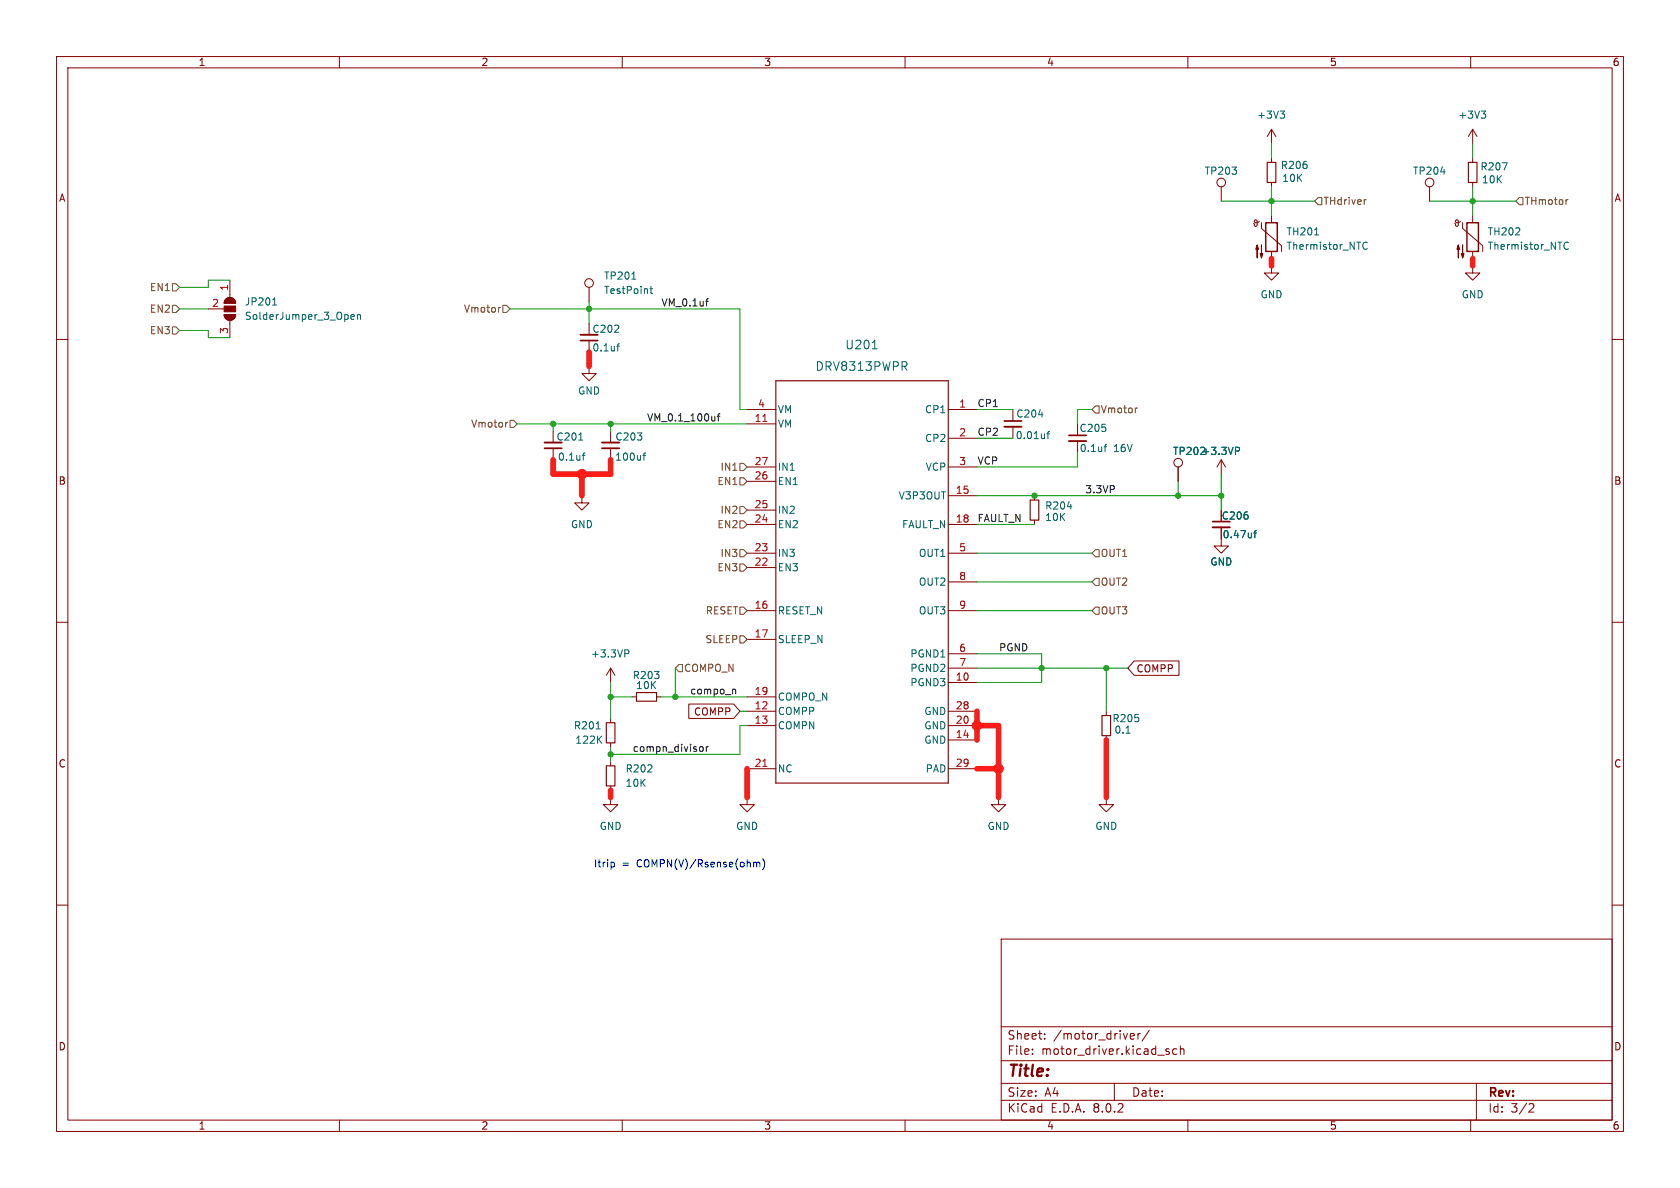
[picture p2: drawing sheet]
<svg xmlns="http://www.w3.org/2000/svg" width="297mm" height="210mm" viewBox="0 0 297 210" stroke-linecap="round" stroke-linejoin="round" font-family="sans-serif">
<g fill="none" stroke="#840000" stroke-width=".18">
<path d="M10 10h277v190h-277zM12 12h273v186h-273zM60 10v2M110 10v2M160 10v2M210 10v2M260 10v2M215.9 33v2.6M222.6 39.1l-.3 .3h-.3l-.2-.2v-.2l.2-.1 .2 .2 .1 .7-.2 .2-.3-.1-.2-.4M223 39.4v1l3.6 3v1.1M224.8 22.9v2.5M224.8 27.9v.8"/>
<path d="M224.8 32.3v.7M224.8 38.1v1.3M224.8 22.9l-.8 1.2M224.8 22.9l.8 1.2M252.7 33v2.6M258.2 39.1l-.3 .3h-.4l-.2-.2v-.2l.2-.1 .3 .1v.8l-.1 .2-.3-.1-.2-.4M258.6 39.4v1l3.5 3v1.1M260.3 22.9l-.7 1.2M260.3 22.9v2.5M260.3 27.9v.8M260.3 32.3v.7M260.3 38.1v1.3"/>
<path d="M260.3 22.9l.8 1.2M10 60h2M36.8 54.6h2.8M39.6 55.6h2.1a1.02 1.02 0 0 1-1.1 1 1.02 1.02 0 0 1-1-1zM39.9 52.9a1.02 1.02 0 0 1 1.1-.2 1.02 1.02 0 0 1 .7 .9h-2.1zM40.6 49.5v3.1M40.6 56.6v3.1M104.1 50.8v2.5M224.8 47v1.3h1.3l-1.3 1.2-1.3-1.2h1.3M224.8 44.5v1.2M260.3 47v1.3h1.3l-1.3 1.2-1.2-1.2h1.2M260.3 44.5v1.2"/>
<path d="M285 60h2M97.8 79.2v2.1M104.1 64.8v1.2h1.3l-1.3 1.3-1.2-1.3h1.2M104.1 60.2v2M107.9 76.2v2M107.9 79.2v2.1M132.1 72.4h5.1M132.1 74.9h5.1M167.6 72.4h5.1M167.6 77.5h5.1M179.1 75.4v2.1M190.5 78v2"/>
<path d="M102.9 87.6v1.3h1.2l-1.2 1.3-1.3-1.3h1.3M132.1 92.7h5.1M132.1 97.8h5.1M132.1 90.2h5.1M132.1 85.1h5.1M132.1 82.6h5.1M167.6 87.6h5.1M167.6 92.7h5.1M167.6 97.8h5.1M167.6 82.6h5.1M182.9 87.6v.8M182.9 91.9v.8"/>
<path d="M208.3 82.6v2.5M215.9 93.2v3.3h1.3l-1.3 1.3-1.3-1.3h1.3M215.9 81.3v2.5M215.9 81.3l-.8 1.3M215.9 81.3l.8 1.3M10 110h2M107.9 118.1v2.6M107.9 118.1l-.7 1.3M107.9 118.1l.8 1.3M132.1 108h5.1M132.1 113h5.1M132.1 100.3h5.1"/>
<path d="M167.6 108h5.1M167.6 115.6h5.1M167.6 118.1h5.1M167.6 102.9h5.1M200.5 116.8h7.9v2.6h-7.9l-1.1-1.3zM285 110h2M107.9 127v.8M107.9 131.3v.8M107.9 134.6v.8M107.9 138.9v.8M111.8 123.2h.7M116.1 123.2h.7"/>
<path d="M121.8 124.5h7.9l1.1 1.2-1.1 1.3h-7.9zM132.1 123.2h5.1M132.1 125.7h5.1M132.1 128.3h5.1M132.1 135.9h5.1M167.6 120.7h5.1M167.6 125.7h5.1M167.6 128.3h5.1M167.6 130.8h5.1M167.6 135.9h5.1M195.6 125.7v.8M195.6 130v.8"/>
<path d="M10 160h2M107.9 141v1.2h1.3l-1.3 1.3-1.2-1.3h1.2M132.1 141v1.2h1.2l-1.2 1.3-1.3-1.3h1.3M176.5 141v1.2h1.3l-1.3 1.3-1.2-1.3h1.2M195.6 141v1.2h1.2l-1.2 1.3-1.3-1.3h1.3M285 160h2M177 166h108v32h-108zM60 198v2M110 198v2M160 198v2M177 194.5h108M177 191.5h108"/>
<path d="M177 187.5h108M177 181.5h108M182.5 186.3v.1M182.5 185.5v.1M184.7 183.6v.1M184.7 182.8v.1M197 191.5v3M199.8 183.5l.2 .2 .5-.1M199.8 182.9l.2-.2h.3l.2 .2v.2l-.7 .1M201.2 182.7v1M201.6 182.7l-.3 .1-.1 .2M203.2 182.1l-1.3 2"/>
<path d="M206.2 185.8l.3 .1 .2 .2v.2l-.5 .1M206.2 185.5h.5M208 185.5l-.4-.1-.3 .3v.4l.2 .2h.5M208.7 185.5l.2-.1 .3 .1 .1 .9M208.7 184.9v1.5M210 198v2M260 198v2M261 191.5v6.5M270.5 195.1l.5 .1 .2 .3-1 1.1h1"/>
<circle cx="215.9" cy="32.3" r=".76"/>
<circle cx="252.7" cy="32.3" r=".76"/>
<circle cx="104.1" cy="50" r=".76"/>
<circle cx="208.3" cy="81.8" r=".76"/>
</g>
<path d="M224 28.7h1.6v3.6h-1.6zM259.6 28.7h1.5v3.6h-1.5zM137.2 67.3h30.4v71.1h-30.4zM182.1 88.4h1.5v3.5h-1.5zM107.2 127.8h1.5v3.5h-1.5zM107.2 135.4h1.5v3.5h-1.5zM112.5 122.4h3.6v1.6h-3.6zM194.8 126.5h1.5v3.5h-1.5z" fill="none" stroke="#840000" stroke-width=".2"/>
<g fill="#840000" stroke="#840000" stroke-width=".18">
<path d="M39.9 52.9a1.02 1.02 0 0 1 1.1-.2 1.02 1.02 0 0 1 .7 .9h-2.1z"/>
<path d="M39.6 54.1h2.1v1h-2.1z"/>
<path d="M39.6 55.6h2.1a1.02 1.02 0 0 1-1.1 1 1.02 1.02 0 0 1-1-1z"/>
<path d="M222.2 43.3l.3 .8h-.5l.2-.8v2.3z"/>
<path d="M223 43.3v2.3l-.2-.8h.5l-.3 .8z"/>
<path d="M257.8 43.3l.3 .8h-.5l.2-.8v2.3z"/>
<path d="M258.6 43.3v2.3l-.3-.8h.5l-.2 .8z"/>
</g>
<g fill="none" stroke="#006464" stroke-width=".18">
<path d="M226.3 19.6h.8l-.4 .5M261.9 19.6h.7l-.4 .5M226.8 20.1l.3 .3v.3l-.3 .2M254.7 30.4h.8M262.4 20.1l.2 .3v.3l-.2 .2M265.6 28.8h.8l-.5 1.2M48.2 53.9h.7M48.4 52.8l.2-.2v1.3M62 56l.6-.1v-.2l-.4-.1-.2 .2 .1 .6h.5M63.2 55.7l.2-.1 .3 .1v.8M63.2 55.6v.9M111.7 49.3h.7"/>
<path d="M114.9 51h.5M115.1 50.6v1.1l.3 .2M232.4 41.5h.7M240.9 43.5l.3 .5 .3 .1 .2-.1M241.7 42.9l-.2-.1-.3 .1-.3 .5M276.5 43.5l.2 .5 .3 .1 .3-.1M277.3 42.9l-.3-.1-.3 .1-.2 .5M102.3 77.8h.7M109 61.2h.5M109.5 60.8l-.3 .2v1M154.2 61.7h.9M159.8 64.7l.5 .8"/>
<path d="M160.3 64.1v.5M183.6 73.3h.8M185.1 76.7h.5M185.6 76.3l-.3 .2v1M195.2 79h.5M195.7 78.6l-.3 .1v1.1M218.4 79.1h.5l.2 .2-.1 .4h-.6M102.9 80.5h.5M103.4 80.1l-.3 .2v1.1M113.7 80.5h.4M114.1 80.1l-.3 .2v1.1M188.7 89.6h.8"/>
<path d="M221.7 94.2h.4M222.1 93.8l-.3 .2v1.1M110.5 114.9h.4l.3 .2-.1 .4h-.6M105.4 128.8h.7M105.8 130.7l.6 .7M106.4 130.1l-.8 .7M199.1 129.6h.7"/>
</g>
<path d="M223.8 39.4h2v5.1h-2zM259.3 39.4h2.1v5.1h-2.1z" fill="none" stroke="#840000" stroke-width=".25"/>
<path d="M102.6 59.2h3.1M96.3 78.2h3M106.4 78.2h3.1M177.5 75.4h3.1M189 78h3M214.4 93.2h3" fill="none" stroke="#840000" stroke-width=".33"/>
<path d="M96.3 79.2h3M102.6 60.2h3.1M106.4 79.2h3.1M177.5 74.4h3.1M189 77h3M214.4 92.2h3" fill="none" stroke="#840000" stroke-width=".3"/>
<path d="M134.9 74.5h.7M134.9 135.5h.7" fill="none" stroke="#a90000" stroke-width=".18"/>
<g fill="none" stroke="#725600" stroke-width=".18">
<path d="M233 34.9h.7v1.3h-.7l-.6-.6zM241.5 35.3l-.3 .1M268.6 34.9h.6v1.3h-.6l-.6-.6zM277.2 35.3l-.3 .1M30.5 54h.6l.6 .6-.6 .6h-.6zM30.5 57.8h.6l.6 .6-.6 .7h-.6zM30.5 50.2h.6l.6 .6-.6 .6h-.6zM88.5 54.3l-.3 .2M88.9 54h.6l.7 .6-.7 .6h-.6zM89.8 74.7l-.3 .1M90.2 74.3h.6l.6 .6-.6 .7h-.6zM193.7 71.8h.6v1.2h-.6l-.7-.6z"/>
<path d="M201.1 72.1l-.3 .1M130.8 84.5h.6l.7 .6-.7 .6h-.6zM130.8 89.5h.6l.7 .7-.7 .6h-.6zM130.8 92.1h.6l.7 .6-.7 .6h-.6zM130.8 81.9h.6l.7 .7-.7 .6h-.6zM130.8 99.7h.6l.7 .6-.7 .7h-.6zM130.8 97.2h.6l.7 .6-.7 .6h-.6zM193.7 97.2h.6v1.2h-.6l-.7-.6zM120 117.5h.6v1.2h-.6l-.6-.6zM130.8 107.3h.6l.7 .7-.7 .6h-.6zM130.8 112.4h.6l.7 .6-.7 .7h-.6zM193.7 102.2h.6v1.3h-.6l-.7-.6z"/>
<path d="M193.7 107.3h.6v1.3h-.6l-.7-.6z"/>
</g>
<path d="M124.7 53.3h.5M125.2 52.8l-.2 .1M126.8 73.6h.5M127.3 73.1l-.3 .2v1.1M123.8 132.1l.3-.1 .2 .2-.1 .6h-.4M124.9 132v.8M125.2 132l-.3 .2M129.6 121.9h.4l.1 .8" fill="none" stroke="#0f0f0f" stroke-width=".18"/>
<path d="M108.4 152.4l.2 .3v.3l-.2 .3M133.2 152.4v.9M133.2 152.5l.4-.1 .2 .2M133.8 152.6l.2-.2 .3 .1v.8M133.8 152.6v.7M134.8 151.8a1.46 1.46 0 0 1 0 1.9" fill="none" stroke="#0000c2" stroke-width=".18"/>
<path d="M224.8 45.7v1.3M260.3 45.7v1.3M104.1 62.2v2.6M97.8 81.3v2.5h10.1v-2.5M102.9 83.8v3.8M107.9 139.7v1.3M132.1 135.9v5.1M172.7 128.3h3.8v12.7M172.7 135.9h3.8M172.7 125.7v5.1M195.6 130.8v10.2" fill="none" stroke="#ff1c16" stroke-width=".99"/>
<g fill="none" stroke="#009600" stroke-width=".18">
<path d="M215.9 35.6h16.5M224.8 25.4v2.5M224.8 33v5.1M252.7 35.6h15.3M260.3 25.4v2.5M260.3 33v5.1M31.7 54.6h5.1M31.7 58.4h5.1v1.3h3.8M40.6 49.5h-3.8v1.3h-5.1M90.2 54.6h40.6v17.8h1.3M104.1 53.3v3.9M91.4 74.9h40.7"/>
<path d="M97.8 74.9v1.3M107.9 74.9v1.3M172.7 72.4h6.4M172.7 77.5h6.4M193 72.4h-2.5v2.5M172.7 87.6h43.2M172.7 92.7h10.2M172.7 97.8h20.3M190.5 80v2.6h-17.8M208.3 85.1v2.5M215.9 83.8v6.4M119.4 118.1v5.1"/>
<path d="M172.7 115.6h11.4v5.1h-11.4M172.7 118.1h26.7M172.7 102.9h20.3M172.7 108h20.3M195.6 118.1v7.6M107.9 120.7v6.3M107.9 132.1v2.5M107.9 123.2h3.9M116.8 123.2h15.3M130.8 125.7h1.3M132.1 128.3h-1.3v5.1h-22.9"/>
</g>
<g fill="#ff1c16" stroke="#ff1c16" stroke-width=".18">
<circle cx="176.5" cy="135.9" r=".84"/>
<circle cx="172.7" cy="128.3" r=".84"/>
<circle cx="102.9" cy="83.8" r=".84"/>
</g>
<g fill="#009600" stroke="#009600" stroke-width=".18">
<circle cx="184.1" cy="118.1" r=".46"/>
<circle cx="195.6" cy="118.1" r=".46"/>
<circle cx="182.9" cy="87.6" r=".46"/>
<circle cx="107.9" cy="133.4" r=".46"/>
<circle cx="119.4" cy="123.2" r=".46"/>
<circle cx="107.9" cy="123.2" r=".46"/>
<circle cx="104.1" cy="54.6" r=".46"/>
<circle cx="107.9" cy="74.9" r=".46"/>
<circle cx="97.8" cy="74.9" r=".46"/>
<circle cx="224.8" cy="35.6" r=".46"/>
<circle cx="208.3" cy="87.6" r=".46"/>
<circle cx="260.3" cy="35.6" r=".46"/>
<circle cx="215.9" cy="87.6" r=".46"/>
</g>
<text font-size="2.8" fill="#840000" x="178" y="190.9">Title:</text>
<g font-size="2.1" fill="#006464">
<text x="144.1" y="65.8">DRV8313PWPR</text>
<text x="149.3" y="62">U201</text>
</g>
<g font-size="2.1" fill="#840000">
<text x="178" y="184">Sheet:</text>
<text x="186.2" y="184">/motor_driver/</text>
<text x="178" y="186.7">File:</text>
<text x="184.1" y="186.7">motor_driver.kicad_sch</text>
<text x="178" y="196.9">KiCad</text>
<text x="178" y="194.1">Size:</text>
<text x="184.7" y="194.1">A4</text>
<text x="185.7" y="196.9">E.D.A.</text>
<text x="193.3" y="196.9">8.0.2</text>
<text x="200" y="194.1">Date:</text>
<text x="263" y="194.3">Rev:</text>
<text x="263" y="196.9">Id:</text>
<text x="267.1" y="196.9">3/2</text>
</g>
<g font-size="1.8" fill="#840000">
<text x="35" y="11.9">1</text>
<text x="85" y="11.9">2</text>
<text x="135" y="11.9">3</text>
<text x="185" y="11.9">4</text>
<text x="235" y="11.9">5</text>
<text x="285" y="11.9">6</text>
<text x="10.3" y="35.9">A</text>
<text x="285.3" y="35.9">A</text>
<text x="10.3" y="85.9">B</text>
<text x="285.3" y="85.9">B</text>
<text x="215.9" y="92">C206</text>
<text x="200.8" y="119.1">COMPP</text>
<text x="122.6" y="126.7">COMPP</text>
<text x="10.3" y="135.9">C</text>
<text x="285.3" y="135.9">C</text>
<text x="10.3" y="185.9">D</text>
<text x="285.3" y="185.9">D</text>
<text x="35" y="199.9">1</text>
<text x="85" y="199.9">2</text>
<text x="135" y="199.9">3</text>
<text x="185" y="199.9">4</text>
<text x="235" y="199.9">5</text>
<text x="285" y="199.9">6</text>
</g>
<g font-size="1.8" fill="#006464">
<text x="222.1" y="21.2">+3V3</text>
<text x="257.7" y="21.2">+3V3</text>
<text x="212.9" y="31.1">TP203</text>
<text x="226.3" y="30.1">R206</text>
<text x="226.6" y="32.4">10K</text>
<text x="249.7" y="31.1">TP204</text>
<text x="261.6" y="30.3">R207</text>
<text x="261.9" y="32.6">10K</text>
<text x="227.3" y="41.8">TH201</text>
<text x="262.9" y="41.8">TH202</text>
<text x="227.3" y="44.4">Thermistor_NTC</text>
<text x="262.9" y="44.4">Thermistor_NTC</text>
<text x="106.7" y="49.6">TP201</text>
<text x="106.7" y="52.2">TestPoint</text>
<text x="222.8" y="52.9">GND</text>
<text x="258.3" y="52.9">GND</text>
<text x="43.2" y="54.2">JP201</text>
<text x="43.2" y="56.7">SolderJumper_3_Open</text>
<text x="104.6" y="59">C202</text>
<text x="104.6" y="62.3">0.1uf</text>
<text x="102.1" y="70">GND</text>
<text x="137.4" y="75.8">VM</text>
<text x="137.4" y="73.3">VM</text>
<text x="163.4" y="73.3">CP1</text>
<text x="179.5" y="77.8">0.01uf</text>
<text x="179.6" y="74">C204</text>
<text x="190.7" y="76.6">C205</text>
<text x="98.3" y="78.1">C201</text>
<text x="98.5" y="81.6">0.1uf</text>
<text x="108.7" y="81.6">100uf</text>
<text x="108.7" y="78.1">C203</text>
<text x="137.4" y="83.4">IN1</text>
<text x="163.4" y="78.3">CP2</text>
<text x="163.6" y="83.4">VCP</text>
<text x="190.8" y="80.1">0.1uf</text>
<text x="196.9" y="80.1">16V</text>
<text x="207.3" y="80.6">TP202+3.3VP</text>
<text x="137.4" y="86">EN1</text>
<text x="158.8" y="88.5">V3P3OUT</text>
<text x="100.8" y="93.6">GND</text>
<text x="137.4" y="93.6">EN2</text>
<text x="137.4" y="91">IN2</text>
<text x="159.4" y="93.6">FAULT_N</text>
<text x="184.7" y="90.3">R204</text>
<text x="184.7" y="92.3">10K</text>
<text x="216" y="95.4">0.47uf</text>
<text x="137.4" y="101.2">EN3</text>
<text x="137.4" y="98.7">IN3</text>
<text x="162.3" y="98.7">OUT1</text>
<text x="213.9" y="100.2">GND</text>
<text x="162.3" y="103.7">OUT2</text>
<text x="137.4" y="108.8">RESET_N</text>
<text x="137.4" y="113.9">SLEEP_N</text>
<text x="162.3" y="108.8">OUT3</text>
<text x="104.4" y="116.4">+3.3VP</text>
<text x="160.8" y="116.4">PGND1</text>
<text x="160.8" y="119">PGND2</text>
<text x="111.7" y="120.2">R203</text>
<text x="112.4" y="122">10K</text>
<text x="137.4" y="124.1">COMPO_N</text>
<text x="160.8" y="121.5">PGND3</text>
<text x="101.4" y="129.1">R201</text>
<text x="101.6" y="131.7">122K</text>
<text x="137.4" y="126.6">COMPP</text>
<text x="137.4" y="129.1">COMPN</text>
<text x="163.3" y="131.7">GND</text>
<text x="163.3" y="129.1">GND</text>
<text x="163.3" y="126.6">GND</text>
<text x="196.6" y="127.9">R205</text>
<text x="196.9" y="129.9">0.1</text>
<text x="110.5" y="136.8">R202</text>
<text x="137.4" y="136.8">NC</text>
<text x="163.6" y="136.8">PAD</text>
<text x="110.5" y="139.3">10K</text>
<text x="105.9" y="146.9">GND</text>
<text x="130" y="146.9">GND</text>
<text x="174.5" y="146.9">GND</text>
<text x="193.5" y="146.9">GND</text>
</g>
<g font-size="1.8" fill="#725600">
<text x="233.9" y="36.4">THdriver</text>
<text x="269.4" y="36.4">THmotor</text>
<text x="26.4" y="51.7">EN1</text>
<text x="26.4" y="55.5">EN2</text>
<text x="26.4" y="59.3">EN3</text>
<text x="81.9" y="55.5">Vmotor</text>
<text x="83.2" y="75.8">Vmotor</text>
<text x="194.5" y="73.3">Vmotor</text>
<text x="127.3" y="83.4">IN1</text>
<text x="126.7" y="86">EN1</text>
<text x="126.7" y="93.6">EN2</text>
<text x="127.3" y="91">IN2</text>
<text x="126.7" y="101.2">EN3</text>
<text x="127.3" y="98.7">IN3</text>
<text x="194.5" y="98.7">OUT1</text>
<text x="194.5" y="103.7">OUT2</text>
<text x="124.6" y="113.9">SLEEP</text>
<text x="124.7" y="108.8">RESET</text>
<text x="194.5" y="108.8">OUT3</text>
<text x="120.8" y="119">COMPO_N</text>
</g>
<g font-size="1.8" fill="#a90000">
<text x="40.4" y="51.5" transform="rotate(-90 40.4 51.5)">1</text>
<text x="37.4" y="54.4">2</text>
<text x="40.4" y="59.1" transform="rotate(-90 40.4 59.1)">3</text>
<text x="133.3" y="74.7">11</text>
<text x="133.9" y="72.1">4</text>
<text x="169.5" y="72.1">1</text>
<text x="169.5" y="77.2">2</text>
<text x="133.3" y="82.3">27</text>
<text x="169.5" y="82.3">3</text>
<text x="133.3" y="89.9">25</text>
<text x="133.3" y="84.8">26</text>
<text x="168.9" y="87.4">15</text>
<text x="133.3" y="92.5">24</text>
<text x="168.9" y="92.5">18</text>
<text x="133.3" y="100.1">22</text>
<text x="133.3" y="97.5">23</text>
<text x="169.5" y="97.5">5</text>
<text x="133.3" y="107.7">16</text>
<text x="169.5" y="102.6">8</text>
<text x="169.5" y="107.7">9</text>
<text x="133.3" y="112.8">17</text>
<text x="169.5" y="115.3">6</text>
<text x="169.5" y="117.9">7</text>
<text x="133.3" y="125.5">12</text>
<text x="133.3" y="122.9">19</text>
<text x="168.9" y="120.4">10</text>
<text x="168.9" y="125.5">28</text>
<text x="133.3" y="128">13</text>
<text x="168.9" y="130.6">14</text>
<text x="168.9" y="128">20</text>
<text x="133.3" y="135.6">21</text>
<text x="168.9" y="135.6">29</text>
</g>
<g font-size="1.8" fill="#0f0f0f">
<text x="116.8" y="54.3">VM_0.1uf</text>
<text x="114.3" y="74.6">VM_0.1_100uf</text>
<text x="172.7" y="77.1">CP2</text>
<text x="172.7" y="72">CP1</text>
<text x="172.7" y="82.2">VCP</text>
<text x="191.8" y="87.3">3.3VP</text>
<text x="172.7" y="92.4">FAULT_N</text>
<text x="176.5" y="115.2">PGND</text>
<text x="121.9" y="122.8">compo_n</text>
<text x="111.8" y="133">compn_divisor</text>
</g>
<g font-size="1.8" fill="#0000c2">
<text x="104.9" y="153.4">Itrip</text>
<text x="109.9" y="153.4">=</text>
<text x="112.7" y="153.4">COMPN(V)/Rsense(ohm)</text>
</g>
</svg>
